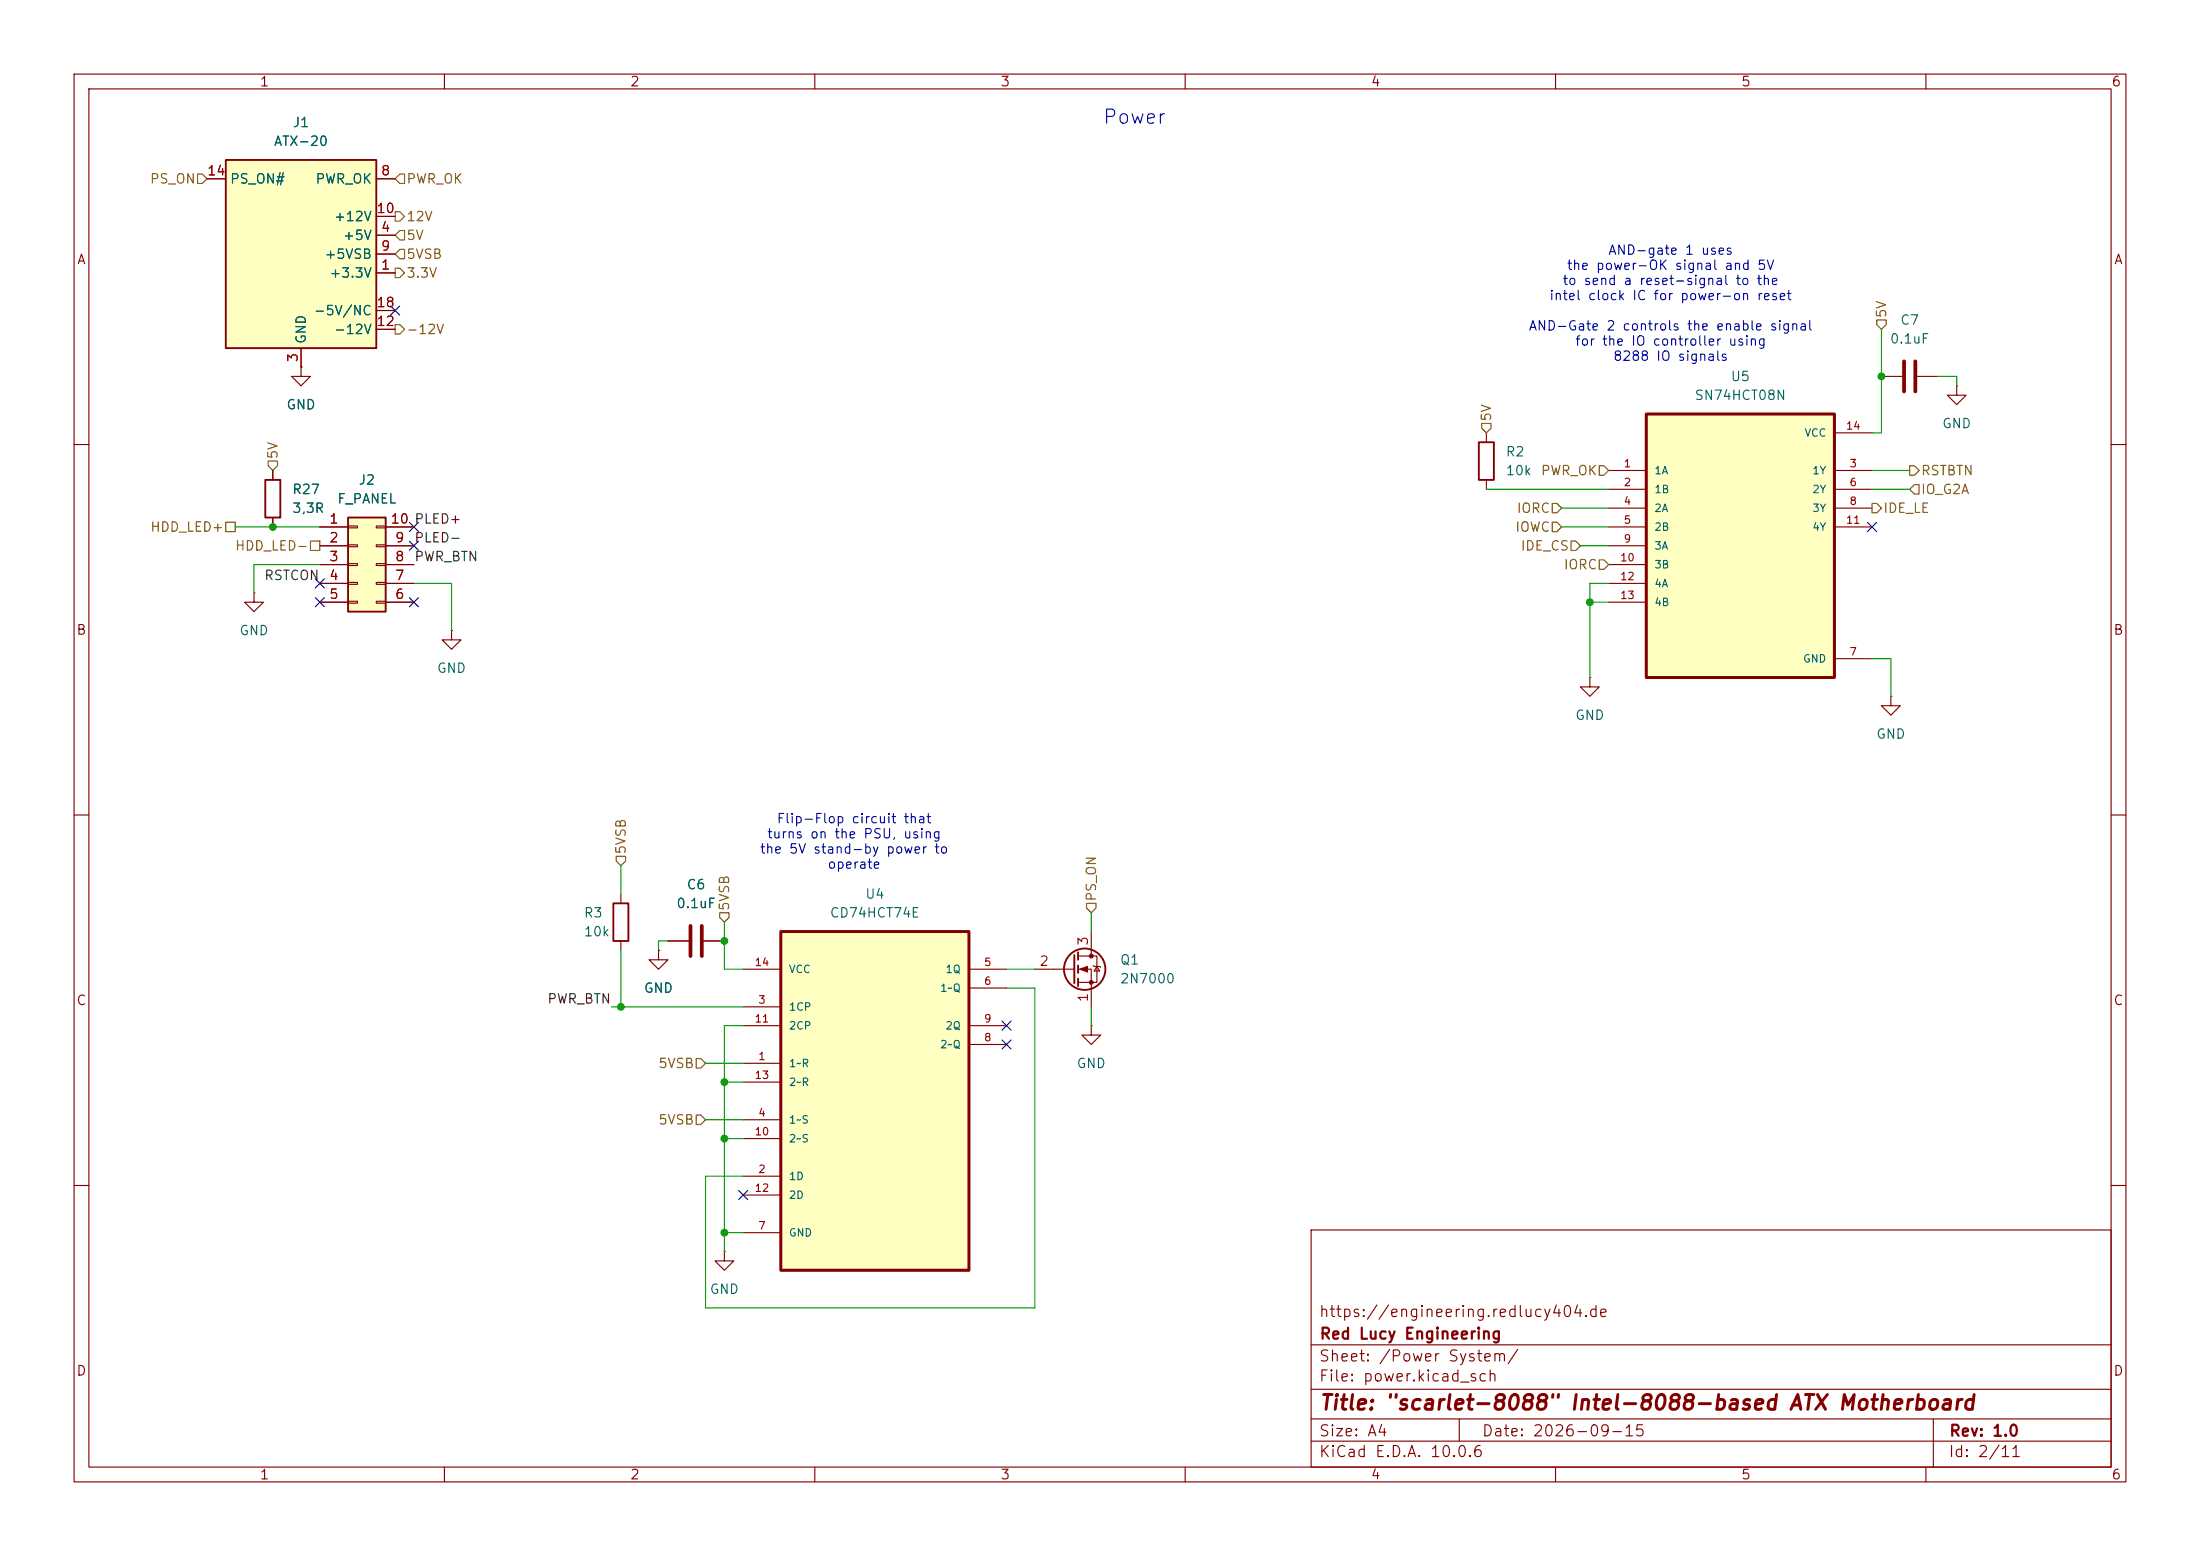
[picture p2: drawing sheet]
<svg xmlns="http://www.w3.org/2000/svg" width="297mm" height="210mm" viewBox="0 0 297 210" stroke-linecap="round" stroke-linejoin="round" font-family="sans-serif">
<g fill="none" stroke="#840000" stroke-width=".15">
<path d="M10 10h277v190h-277zM12 12h273v186h-273zM60 10v2M110 10v2M160 10v2M210 10v2M260 10v2M10 60h2M285 60h2M214.6 91.4v1.3h1.3l-1.3 1.3-1.2-1.3h1.2M214.6 91.4h.1M10 110h2"/>
<path d="M285 110h2M10 160h2M177 166h108v32h-108zM285 160h2M60 198v2M110 198v2M160 198v2M177 194.5h108M177 191.5h108M177 187.5h108M177 181.5h108M197 191.5v3"/>
<path d="M210 198v2M260 198v2M261 191.5v6.5"/>
</g>
<path d="M47 69.9h5.1v12.7h-5.1z" fill="#ffffc2"/>
<path d="M47 69.9h5.1v12.7h-5.1z" fill="none" stroke="#840000" stroke-width=".25"/>
<g fill="none" stroke="#840000" stroke-width=".15">
<path d="M43.2 71.1h3.8M43.2 73.7h3.8M43.2 76.2h3.8M43.2 78.7h3.8M47 71h1.3v.2h-1.3zM47 73.5h1.3v.3h-1.3zM47 76.1h1.3v.2h-1.3zM47 78.6h1.3v.3h-1.3zM50.8 71h1.3v.2h-1.3zM50.8 73.5h1.3v.3h-1.3zM50.8 76.1h1.3v.2h-1.3zM50.8 78.6h1.3v.3h-1.3z"/>
<path d="M52.1 71.1h3.8M52.1 73.7h3.8M52.1 76.2h3.8M52.1 78.7h3.8M34.3 80v1.3h1.3l-1.3 1.3-1.3-1.3h1.3M34.3 80h.1M43.2 81.3h3.8M47 81.2h1.3v.2h-1.3zM50.8 81.2h1.3v.2h-1.3zM52.1 81.3h3.8M61 85.1v1.3h1.2l-1.2 1.2-1.3-1.2h1.3M61 85.1h.1"/>
<path d="M88.9 128.3v1.2h1.3l-1.3 1.3-1.3-1.3h1.3M88.9 128.3h.1M90.2 127h2.8M95 127h2.8M97.8 168.9v1.3h1.3l-1.3 1.3-1.3-1.3h1.3M97.8 168.9h.1"/>
</g>
<path d="M93.2 125v4M94.7 125v4" fill="none" stroke="#840000" stroke-width=".51"/>
<path d="M30.5 21.6h20.3v25.4h-20.3z" fill="#ffffc2"/>
<path d="M30.5 21.6h20.3v25.4h-20.3zM35.8 64.8h2v5.1h-2z" fill="none" stroke="#840000" stroke-width=".25"/>
<path d="M27.9 24.1h2.6M50.8 36.8h2.5M50.8 31.8h2.5M50.8 24.1h2.5M50.8 34.3h2.5M50.8 29.2h2.5M40.6 47v2.5M50.8 44.5h2.5M50.8 41.9h2.5M36.8 63.5v1.3M36.8 69.9v1.2" fill="none" stroke="#840000" stroke-width=".15"/>
<path d="M105.4 125.7h25.4v45.8h-25.4z" fill="#ffffc2"/>
<path d="M105.4 125.7h25.4v45.8h-25.4z" fill="none" stroke="#840000" stroke-width=".41"/>
<g fill="none" stroke="#840000" stroke-width=".15">
<path d="M255.3 94v1.3h1.2l-1.2 1.2-1.3-1.2h1.3M255.3 94h.1M100.3 135.9h5.1M100.3 130.8h5.1M100.3 138.4h5.1M130.8 130.8h5.1M130.8 133.4h5.1M130.8 138.4h5.1M100.3 143.5h5.1M100.3 158.8h5.1M100.3 151.1h5.1M100.3 153.7h5.1"/>
<path d="M100.3 146.1h5.1M130.8 141h5.1M100.3 166.4h5.1M100.3 161.3h5.1"/>
</g>
<path d="M222.2 55.9h25.4v35.5h-25.4z" fill="#ffffc2"/>
<path d="M222.2 55.9h25.4v35.5h-25.4z" fill="none" stroke="#840000" stroke-width=".41"/>
<g fill="none" stroke="#840000" stroke-width=".15">
<path d="M27.9 24.1h2.6M50.8 36.8h2.5M50.8 31.8h2.5M50.8 24.1h2.5M50.8 34.3h2.5M50.8 29.2h2.5M40.6 49.5v1.3h1.3l-1.3 1.3-1.2-1.3h1.2M40.6 49.5h.1M40.6 47v2.5M50.8 44.5h2.5M50.8 41.9h2.5M200.7 58.4v1.3"/>
<path d="M247.6 58.4h5.1M254 50.8h2.8M258.8 50.8h2.8M264.2 52.1v1.2h1.2l-1.2 1.3-1.3-1.3h1.3M264.2 52.1h.1M36.8 63.5v1.3M36.8 69.9v1.2M43.2 71.1h3.8M43.2 73.7h3.8M43.2 76.2h3.8M43.2 78.7h3.8M52.1 71.1h3.8"/>
<path d="M52.1 73.7h3.8M52.1 76.2h3.8M52.1 78.7h3.8M200.7 64.8v1.2M217.2 63.5h5M217.2 66h5M217.2 68.6h5M217.2 71.1h5M217.2 73.7h5M217.2 76.2h5M217.2 78.7h5M247.6 63.5h5.1"/>
<path d="M247.6 66h5.1M247.6 68.6h5.1M247.6 71.1h5.1M43.2 81.3h3.8M52.1 81.3h3.8M217.2 81.3h5M247.6 88.9h5.1M83.8 120.7v1.2M83.8 127v1.3M88.9 128.3h.1M90.2 127h2.8M95 127h2.8"/>
<path d="M139.7 130.8h5.3M145.5 129h2.6v3.6h-2.6M145.5 130.8h1.8v5.1M147.3 138.4v1.3h1.3l-1.3 1.3-1.3-1.3h1.3M147.3 138.4h.1M147.3 125.7v3.3M147.6 130.3l.1 .1h.8l.1 .2M148.1 130.4l.4 .7h-.8z"/>
</g>
<path d="M257 48.8v4M258.6 48.8v4" fill="none" stroke="#840000" stroke-width=".51"/>
<g fill="none" stroke="#840000" stroke-width=".25">
<path d="M199.6 59.7h2.1v5.1h-2.1zM82.8 121.9h2v5.1h-2zM145 128.9v3.8M145.5 128.5v1M145.5 130.3v1M145.5 132.1v1"/>
<circle cx="146.4" cy="130.8" r="2.79"/>
</g>
<g fill="#840000" stroke="#840000" stroke-width=".15">
<path d="M145.8 130.8l1-.4v.8z"/>
<circle cx="147.3" cy="129" r=".25"/>
<circle cx="147.3" cy="132.6" r=".25"/>
</g>
<g fill="none" stroke="#725600" stroke-width=".15">
<path d="M26.7 23.5h.6l.6 .6-.6 .7h-.6zM53.3 28.6h.7l.6 .6-.6 .6h-.7zM53.3 36.2h.7l.6 .6-.6 .7h-.7zM54 31.1h.6v1.3h-.6l-.7-.6zM54 23.5h.6v1.3h-.6l-.7-.7zM54 33.7h.6v1.2h-.6l-.7-.6zM53.3 43.8h.7l.6 .7-.6 .6h-.7zM200 57.2h1.3v.6l-.6 .6-.7-.6zM253.4 43.2h1.2v.6l-.6 .7-.6-.7zM30.5 70.5h1.2v1.3h-1.2zM36.2 62.2h1.3v.7l-.7 .6-.6-.6zM41.9 73h1.3v1.3h-1.3z"/>
<path d="M209.5 70.5h.7l.6 .6-.6 .7h-.7zM209.5 67.9h.7l.6 .7-.6 .6h-.7zM212.1 73h.6l.7 .7-.7 .6h-.6zM215.9 75.6h.6l.7 .6-.7 .6h-.6zM215.9 62.9h.6l.7 .6-.7 .6h-.6zM252.7 67.9h.7l.6 .7-.6 .6h-.7zM257.8 66l.6-.6h.7v1.3h-.7zM257.8 62.9h.6l.7 .6-.7 .6h-.6zM83.2 115.6h1.3v.6l-.7 .6-.6-.6zM97.2 123.2h1.2v.6l-.6 .7-.6-.7zM146.7 121.9h1.3v.7l-.7 .6-.6-.6zM94 142.9h.6l.6 .6-.6 .6h-.6z"/>
<path d="M94 150.5h.6l.6 .6-.6 .7h-.6z"/>
</g>
<g fill="none" stroke="#009600" stroke-width=".15">
<path d="M254 44.5v13.9h-1.3M261.6 50.8h2.6v1.3M31.7 71.1h11.5M43.2 76.2h-8.9v3.8M55.9 78.7h5.1v6.4M200.7 66h16.5M210.8 71.1h6.4M210.8 68.6h6.4M213.4 73.7h3.8M217.2 78.7h-2.6v12.7M252.7 66h5.1M252.7 63.5h5.1"/>
<path d="M214.6 81.3h2.6M252.7 88.9h2.6v5.1M83.8 116.8v3.9M82.5 135.9h17.8M83.8 128.3v7.6M90.2 127h-1.3v1.3M97.8 124.5v6.3h2.5M100.3 138.4h-2.5v30.5M135.9 133.4h3.8v43.1h-44.5v-17.7h5.1M135.9 130.8h3.8M147.3 123.2v2.5M147.3 135.9v2.5"/>
<path d="M95.2 151.1h5.1M95.2 143.5h5.1M97.8 146.1h2.5M97.8 153.7h2.5M97.8 166.4h2.5"/>
</g>
<g fill="none" stroke="#000084" stroke-width=".15">
<path d="M52.7 41.3l1.2 1.2M53.9 41.3l-1.2 1.2M42.6 78.1l1.2 1.2M43.8 78.1l-1.2 1.2M55.3 73.1l1.2 1.2M55.3 70.5l1.2 1.2M56.5 73.1l-1.2 1.2M56.5 70.5l-1.2 1.2M252.1 70.5l1.2 1.2M253.3 70.5l-1.2 1.2M42.6 80.7l1.2 1.2M43.8 80.7l-1.2 1.2"/>
<path d="M55.3 80.7l1.2 1.2M56.5 80.7l-1.2 1.2M135.3 137.8l1.2 1.2M136.5 137.8l-1.2 1.2M135.3 140.4l1.2 1.2M136.5 140.4l-1.2 1.2M99.7 160.7l1.2 1.2M100.9 160.7l-1.2 1.2"/>
</g>
<g fill="#009600" stroke="#009600" stroke-width=".14">
<circle cx="83.8" cy="135.9" r=".46"/>
<circle cx="97.8" cy="166.4" r=".46"/>
<circle cx="97.8" cy="153.7" r=".46"/>
<circle cx="214.6" cy="81.3" r=".46"/>
<circle cx="97.8" cy="146.1" r=".46"/>
<circle cx="97.8" cy="127" r=".46"/>
<circle cx="36.8" cy="71.1" r=".46"/>
<circle cx="254" cy="50.8" r=".46"/>
</g>
<text font-size="2" fill="#840000" x="178" y="190.8">Title: &quot;scarlet-8088&quot; Intel-8088-based ATX Motherboard</text>
<text font-size="1.9" fill="#0000c2" x="148.8" y="17.2">Power</text>
<g font-size="1.5" fill="#840000">
<text x="178" y="178.1">https://engineering.redlucy404.de</text>
<text x="178" y="184.1">Sheet: /Power System/</text>
<text x="178" y="181.1">Red Lucy Engineering</text>
<text x="178" y="186.8">File: power.kicad_sch</text>
<text x="178" y="197">KiCad E.D.A. 10.0.6</text>
<text x="178" y="194.2">Size: A4</text>
<text x="200" y="194.2">Date: 2026-09-15</text>
<text x="263" y="197">Id: 2/11</text>
<text x="263" y="194.2">Rev: 1.0</text>
</g>
<g font-size="1.3" fill="#840000">
<text x="35" y="12">1</text>
<text x="85" y="12">2</text>
<text x="135" y="12">3</text>
<text x="185" y="12">4</text>
<text x="235" y="12">5</text>
<text x="285" y="12">6</text>
<text x="10.3" y="36">A</text>
<text x="285.3" y="36">A</text>
<text x="10.2" y="86">B</text>
<text x="285.2" y="86">B</text>
<text x="10.2" y="136">C</text>
<text x="285.2" y="136">C</text>
<text x="10.2" y="186">D</text>
<text x="285.2" y="186">D</text>
<text x="35" y="200">1</text>
<text x="85" y="200">2</text>
<text x="135" y="200">3</text>
<text x="185" y="200">4</text>
<text x="235" y="200">5</text>
<text x="285" y="200">6</text>
</g>
<g font-size="1.3" fill="#006464">
<text x="39.4" y="17.5">J1</text>
<text x="36.9" y="20">ATX-20</text>
<text x="31" y="25.1">PS_ON#</text>
<text x="42.5" y="25.1">PWR_OK</text>
<text x="43.7" y="35.3">+5VSB</text>
<text x="45" y="30.2">+12V</text>
<text x="46.2" y="32.7">+5V</text>
<text x="44.4" y="37.8">+3.3V</text>
<text x="41.6" y="46.5" transform="rotate(-90 41.6 46.5)">GND</text>
<text x="42.3" y="42.9">-5V/NC</text>
<text x="45" y="45.4">-12V</text>
<text x="255.1" y="46.7">0.1uF</text>
<text x="256.4" y="44.1">C7</text>
<text x="233.6" y="51.8">U5</text>
<text x="38.6" y="55.6">GND</text>
<text x="228.7" y="54.3">SN74HCT08N</text>
<text x="262.1" y="58.1">GND</text>
<text x="48.3" y="65.7">J2</text>
<text x="203.2" y="61.9">R2</text>
<text x="203.2" y="64.5">10k</text>
<text x="39.4" y="67">R27</text>
<text x="39.4" y="69.5">3,3R</text>
<text x="45.4" y="68.3">F_PANEL</text>
<text x="32.2" y="86.1">GND</text>
<text x="58.9" y="91.1">GND</text>
<text x="212.6" y="97.5">GND</text>
<text x="253.2" y="100">GND</text>
<text x="78.7" y="124.2">R3</text>
<text x="91.2" y="122.9">0.1uF</text>
<text x="92.6" y="120.3">C6</text>
<text x="111.9" y="124.2">CD74HCT74E</text>
<text x="116.7" y="121.6">U4</text>
<text x="78.7" y="126.7">10k</text>
<text x="151.1" y="130.5">Q1</text>
<text x="86.8" y="134.3">GND</text>
<text x="151.1" y="133">2N7000</text>
<text x="145.3" y="144.5">GND</text>
<text x="95.7" y="175">GND</text>
</g>
<g font-size="1.3" fill="#a90000">
<text x="27.9" y="24">14</text>
<text x="51.3" y="24">8</text>
<text x="50.7" y="29.1">10</text>
<text x="51.3" y="31.6">4</text>
<text x="51.3" y="34.2">9</text>
<text x="50.7" y="41.8">18</text>
<text x="51.3" y="36.7">1</text>
<text x="50.7" y="44.3">12</text>
<text x="40.5" y="49" transform="rotate(-90 40.5 49)">3</text>
<text x="44.4" y="71">1</text>
<text x="52.6" y="71">10 PLED+</text>
<text x="52.6" y="71">10</text>
<text x="44.4" y="73.5">2</text>
<text x="44.4" y="76.1">3</text>
<text x="53.2" y="76.1">8</text>
<text x="53.2" y="73.5">9</text>
<text x="44.4" y="78.6">4</text>
<text x="44.4" y="81.1">5</text>
<text x="53.2" y="81.1">6</text>
<text x="53.2" y="78.6">7</text>
<text x="140.2" y="130.7">2</text>
<text x="147.2" y="127.7" transform="rotate(-90 147.2 127.7)">3</text>
<text x="147.2" y="135.4" transform="rotate(-90 147.2 135.4)">1</text>
</g>
<g font-size="1.3" fill="#725600">
<text x="20.1" y="25.1">PS_ON</text>
<text x="54.8" y="25.1">PWR_OK</text>
<text x="54.8" y="30.2">12V</text>
<text x="54.8" y="32.7">5V</text>
<text x="54.8" y="35.3">5VSB</text>
<text x="54.8" y="37.8">3.3V</text>
<text x="54.8" y="45.4">-12V</text>
<text x="255" y="43" transform="rotate(-90 255 43)">5V</text>
<text x="201.6" y="57" transform="rotate(-90 201.6 57)">5V</text>
<text x="37.8" y="62.1" transform="rotate(-90 37.8 62.1)">5V</text>
<text x="207.9" y="64.5">PWR_OK</text>
<text x="259.2" y="64.5">RSTBTN</text>
<text x="204.7" y="69.5">IORC</text>
<text x="254.2" y="69.5">IDE_LE</text>
<text x="259.2" y="67">IO_G2A</text>
<text x="20.2" y="72.1">HDD_LED+</text>
<text x="31.6" y="74.6">HDD_LED-</text>
<text x="204.5" y="72.1">IOWC</text>
<text x="205.2" y="74.6">IDE_CS</text>
<text x="211" y="77.2">IORC</text>
<text x="84.8" y="115.4" transform="rotate(-90 84.8 115.4)">5VSB</text>
<text x="98.8" y="123" transform="rotate(-90 98.8 123)">5VSB</text>
<text x="148.3" y="121.8" transform="rotate(-90 148.3 121.8)">PS_ON</text>
<text x="88.8" y="144.5">5VSB</text>
<text x="88.8" y="152.1">5VSB</text>
</g>
<g font-size="1.3" fill="#0000c2">
<text x="217" y="34.7">AND-gate 1 uses</text>
<text x="209.1" y="40.8">intel clock IC for power-on reset</text>
<text x="210.9" y="38.8">to send a reset-signal to the</text>
<text x="211.4" y="36.8">the power-OK signal and 5V</text>
<text x="206.3" y="44.9">AND-Gate 2 controls the enable signal</text>
<text x="212.5" y="47">for the IO controller using</text>
<text x="217.7" y="49">8288 IO signals</text>
<text x="103.5" y="113.5">turns on the PSU, using</text>
<text x="104.8" y="111.4">Flip-Flop circuit that</text>
<text x="102.5" y="115.5">the 5V stand-by power to</text>
<text x="111.6" y="117.6">operate</text>
</g>
<g font-size="1.3" fill="#0f0f0f">
<text x="55.9" y="73.5">PLED-</text>
<text x="55.9" y="76.1">PWR_BTN</text>
<text x="35.6" y="78.6">RSTCON</text>
<text x="73.8" y="135.8">PWR_BTN</text>
</g>
<g font-size="1" fill="#006464">
<text x="243.5" y="59.2">VCC</text>
<text x="223.3" y="64.3">1A</text>
<text x="244.6" y="64.3">1Y</text>
<text x="223.3" y="66.8">1B</text>
<text x="223.3" y="69.3">2A</text>
<text x="223.3" y="71.9">2B</text>
<text x="244.6" y="66.8">2Y</text>
<text x="244.6" y="69.3">3Y</text>
<text x="244.6" y="71.9">4Y</text>
<text x="223.3" y="74.4">3A</text>
<text x="223.3" y="77">3B</text>
<text x="223.3" y="79.5">4A</text>
<text x="223.3" y="82">4B</text>
<text x="243.3" y="89.7">GND</text>
<text x="106.4" y="131.6">VCC</text>
<text x="127.6" y="131.6">1Q</text>
<text x="106.4" y="136.7">1CP</text>
<text x="126.8" y="134.1">1~Q</text>
<text x="106.4" y="139.2">2CP</text>
<text x="126.8" y="141.7">2~Q</text>
<text x="127.6" y="139.2">2Q</text>
<text x="106.4" y="144.3">1~R</text>
<text x="106.4" y="146.8">2~R</text>
<text x="106.4" y="151.9">1~S</text>
<text x="106.4" y="154.4">2~S</text>
<text x="106.4" y="159.5">1D</text>
<text x="106.4" y="167.1">GND</text>
<text x="106.4" y="162.1">2D</text>
</g>
<g font-size="1" fill="#a90000">
<text x="249.1" y="58.2">14</text>
<text x="219.1" y="63.3">1</text>
<text x="219.1" y="65.9">2</text>
<text x="249.6" y="63.3">3</text>
<text x="249.6" y="65.9">6</text>
<text x="219.1" y="68.4">4</text>
<text x="219.1" y="70.9">5</text>
<text x="249.1" y="70.9">11</text>
<text x="249.6" y="68.4">8</text>
<text x="218.6" y="76">10</text>
<text x="219.1" y="73.5">9</text>
<text x="218.6" y="78.6">12</text>
<text x="218.6" y="81.1">13</text>
<text x="249.6" y="88.7">7</text>
<text x="101.8" y="130.6">14</text>
<text x="132.8" y="130.6">5</text>
<text x="102.3" y="135.7">3</text>
<text x="132.8" y="133.2">6</text>
<text x="101.8" y="138.2">11</text>
<text x="102.3" y="143.3">1</text>
<text x="132.8" y="140.8">8</text>
<text x="132.8" y="138.2">9</text>
<text x="101.8" y="145.9">13</text>
<text x="101.8" y="153.5">10</text>
<text x="102.3" y="150.9">4</text>
<text x="101.8" y="161.1">12</text>
<text x="102.3" y="158.6">2</text>
<text x="102.3" y="166.2">7</text>
</g>
</svg>
